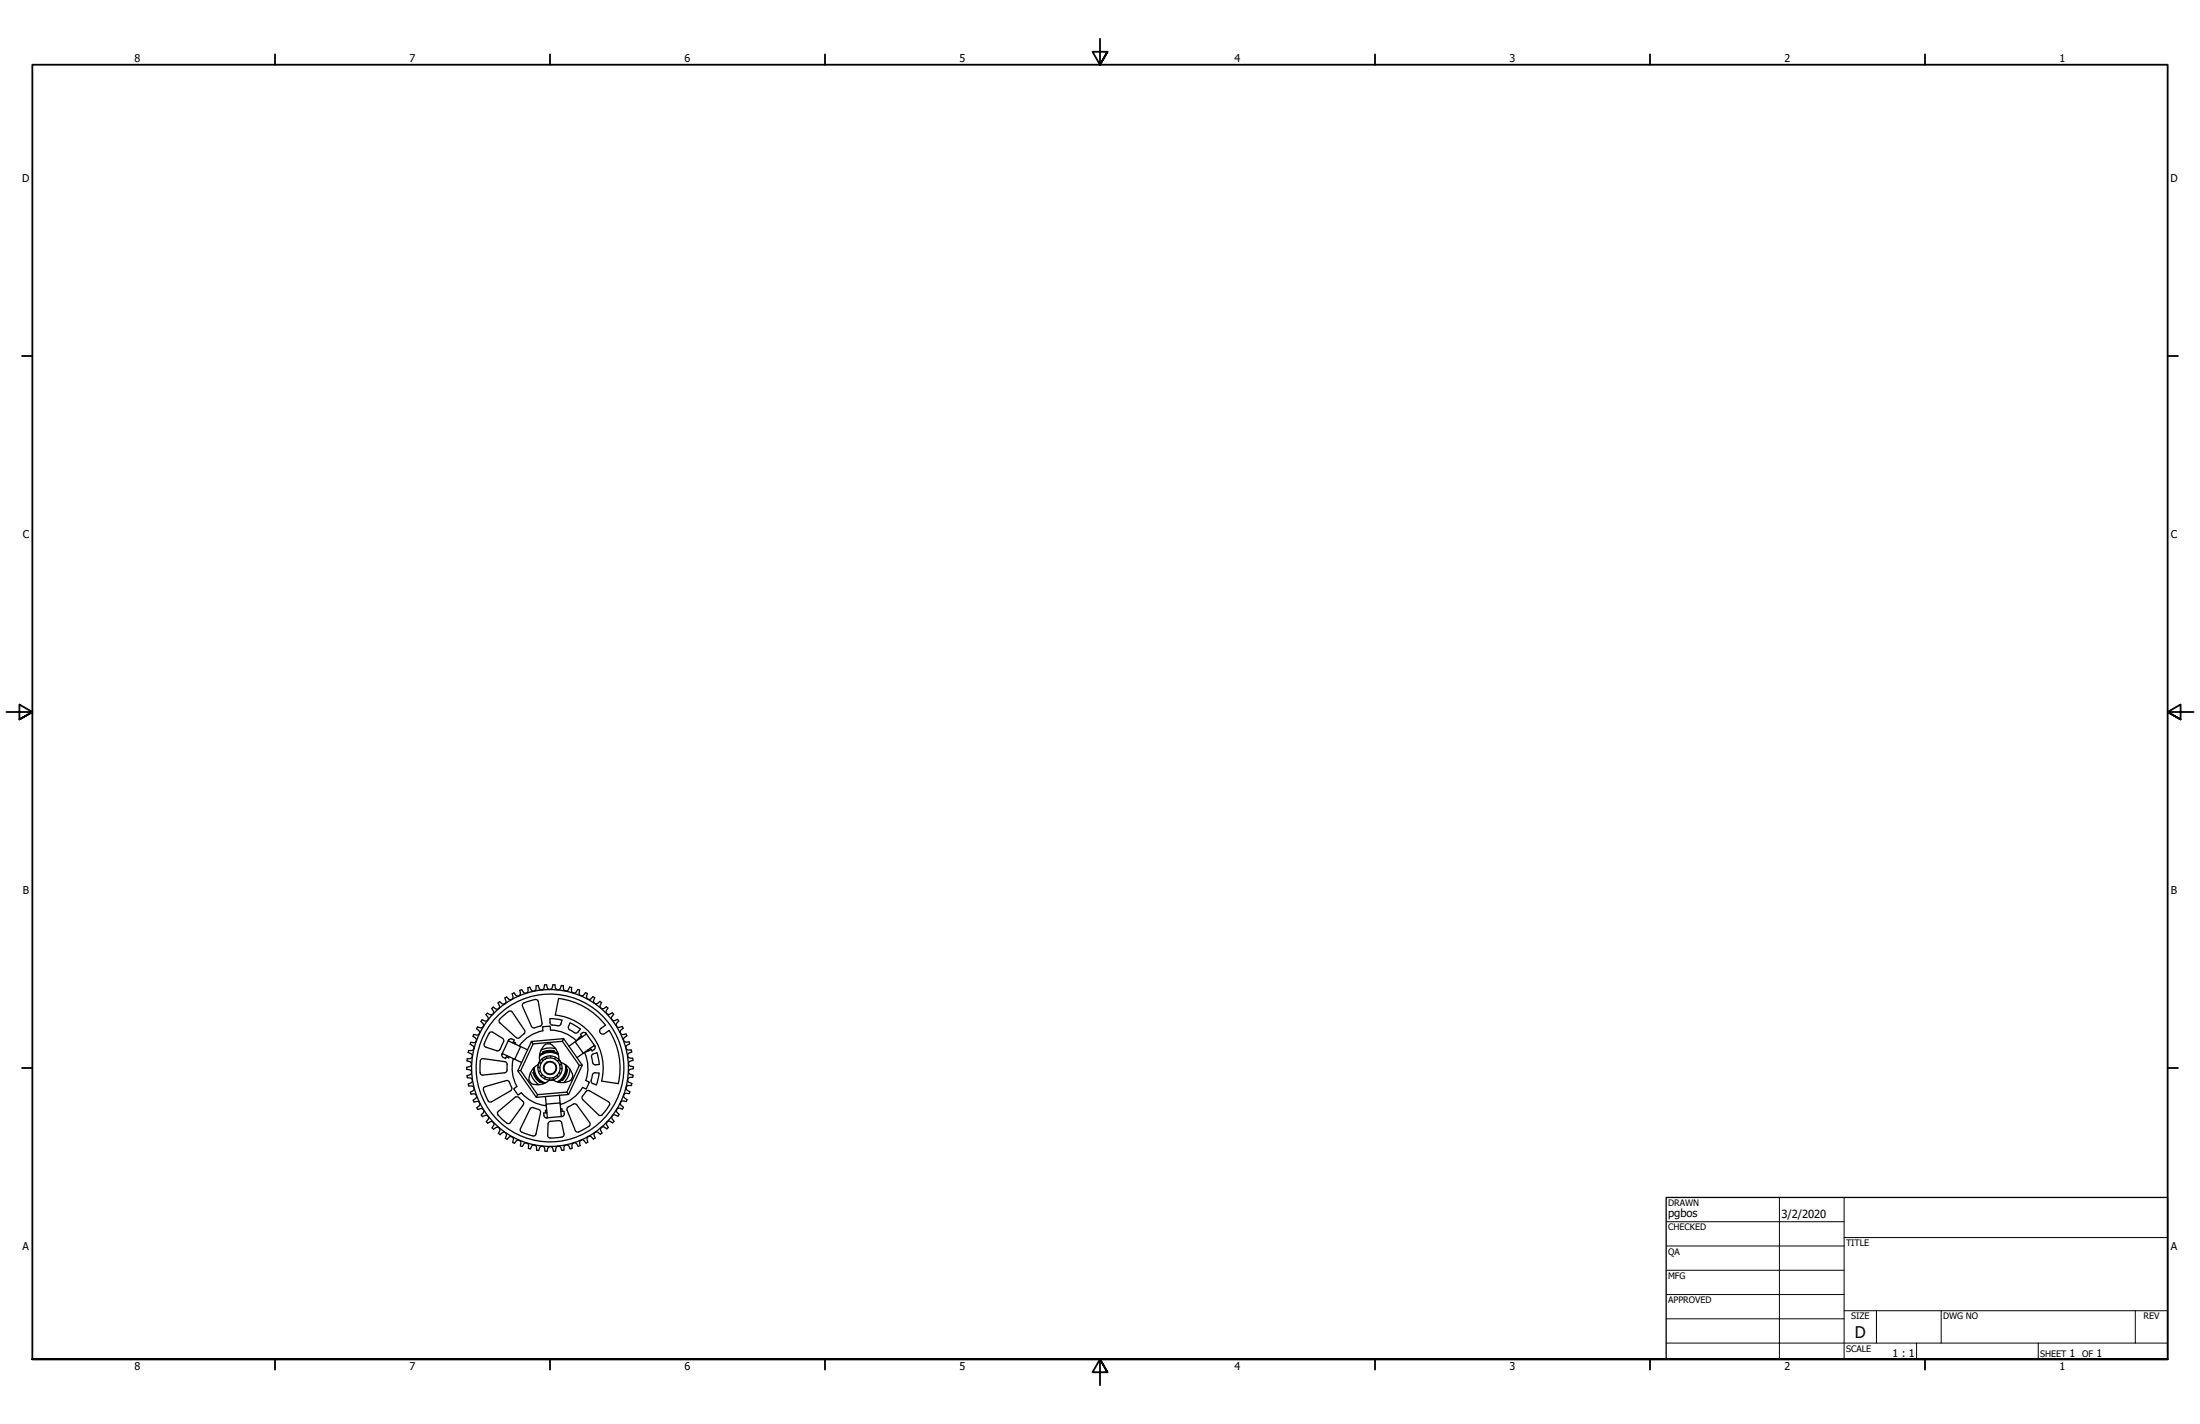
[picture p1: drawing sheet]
<svg xmlns="http://www.w3.org/2000/svg" width="864mm" height="559mm" viewBox="0 0 864 559" stroke-linecap="round" stroke-linejoin="round" font-family="sans-serif">
<!-- layer: Visible (ANSI) -->
<g fill="none" stroke="#000" stroke-width=".51">
<path d="M196.1 393.1l-.6 .5 .4 .7a1.05 1.05 0 0 1-.2 1.5 1.05 1.05 0 0 1-1.4-.1l-.7-.5-.6 .6 .5 .7a1.05 1.05 0 0 1 0 1.4 1.05 1.05 0 0 1-1.5 .1l-.7-.4-.5 .6 .5 .7a1.05 1.05 0 0 1 .2 1.4 1.05 1.05 0 0 1-1.5 .2l-.8-.3-.4 .6M196.6 399.5l3.1-2.6 1-.1 5.2 7.5v1.1l-2.2 1.9-1.1-.1-6.6-6-.1-.8zM198.2 391.6l.3 .8a1.05 1.05 0 0 1-.3 1.4 1.05 1.05 0 0 1-1.4-.2l-.7-.5M205.7 393.6l4.4-1.4 1 .3 1.7 9-.4 1-2.5 .8-1-.2-3.8-8.2v-.8l.6-.5M211.2 386.7l.3 .9a1.05 1.05 0 0 0 1.2 .8 1.05 1.05 0 0 0 .9-1.1l.2-.8 .7-.1 .2 .9a1.05 1.05 0 0 0 1.1 1 1.05 1.05 0 0 0 1-1l.3-.9h.2l.5 .1 .2 .8a1.05 1.05 0 0 0 .9 1.1 1.05 1.05 0 0 0 1.2-.9l.3-.8 .2 .1h.5l.1 .9a1.05 1.05 0 0 0 .8 1.2 1.05 1.05 0 0 0 1.2-.8l.4-.8 .5 .2h.3l-.1 .9a1.05 1.05 0 0 0 .7 1.2 1.05 1.05 0 0 0 1.3-.6l.5-.7M211.2 386.7l-.7 .2-.1 .8a1.05 1.05 0 0 1-.8 1.2 1.05 1.05 0 0 1-1.2-.7l-.4-.8h-.3l-.5 .2 .1 .8a1.05 1.05 0 0 1-.7 1.3 1.05 1.05 0 0 1-1.3-.6l-.5-.7-.5 .1-.2 .1 .1 .9a1.05 1.05 0 0 1-.6 1.3 1.05 1.05 0 0 1-1.3-.5l-.5-.7-.5 .3-.2 .1 .2 .8a1.05 1.05 0 0 1-.5 1.4 1.05 1.05 0 0 1-1.4-.4l-.5-.6-.7 .4M215.9 399.7l4.7 .6-.6 1.8-.9 .4-2.6-.3-.5-.6zM226.8 388.3l.7 .3M227.5 388.6l-.1 .8a1.05 1.05 0 0 0 .6 1.3 1.05 1.05 0 0 0 1.3-.5l.5-.7 .3 .2 .5 .2-.3 .8a1.05 1.05 0 0 0 .5 1.4 1.05 1.05 0 0 0 1.4-.4l.6-.6 .4 .3 .2 .1-.3 .8a1.05 1.05 0 0 0 .3 1.4 1.05 1.05 0 0 0 1.5-.2l.6-.6 .4 .4 .2 .1-.3 .8a1.05 1.05 0 0 0 .1 1.4 1.05 1.05 0 0 0 1.5 0l.7-.5 .3 .3 .2 .2-.4 .7a1.05 1.05 0 0 0 0 1.5 1.05 1.05 0 0 0 1.4 0l.8-.4 .1 .2 .4 .4-.5 .7a1.05 1.05 0 0 0-.2 1.4 1.05 1.05 0 0 0 1.5 .3l.7-.4 .3 .5 .2 .2-.6 .6a1.05 1.05 0 0 0-.3 1.4 1.05 1.05 0 0 0 1.4 .4l.8-.3 .3 .5 .1 .2-.6 .5a1.05 1.05 0 0 0-.5 1.4 1.05 1.05 0 0 0 1.4 .5l.8-.1 .1 .2 .3 .5-.7 .5a1.05 1.05 0 0 0-.6 1.3 1.05 1.05 0 0 0 1.3 .6l.8-.1 .1 .3 .2 .5-.8 .4a1.05 1.05 0 0 0-.7 1.3 1.05 1.05 0 0 0 1.3 .7h.8M186 405.9l-.3 .8 .7 .5a1.05 1.05 0 0 1 .5 1.3 1.05 1.05 0 0 1-1.2 .6l-.9-.1-.2 .8 .7 .4a1.05 1.05 0 0 1 .7 1.3 1.05 1.05 0 0 1-1.2 .7h-.9l-.1 .8 .8 .3a1.05 1.05 0 0 1 .8 1.2 1.05 1.05 0 0 1-1.1 .9l-.9 .1-.1 .8 .8 .2a1.05 1.05 0 0 1 1 1.1 1.05 1.05 0 0 1-1 1l-.9 .2v.8l.9 .2a1.05 1.05 0 0 1 1 1 1.05 1.05 0 0 1-.9 1.1l-.8 .2v.8l.9 .1a1.05 1.05 0 0 1 1.1 .9 1.05 1.05 0 0 1-.8 1.2l-.8 .3 .2 .8h.8a1.05 1.05 0 0 1 1.3 .7 1.05 1.05 0 0 1-.7 1.3l-.8 .4 .3 .8 .8-.1a1.05 1.05 0 0 1 1.3 .6 1.05 1.05 0 0 1-.5 1.3l-.8 .5 .4 .7 .8-.1a1.05 1.05 0 0 1 1.4 .5 1.05 1.05 0 0 1-.5 1.3l-.6 .6 .4 .7 .8-.3a1.05 1.05 0 0 1 1.4 .4 1.05 1.05 0 0 1-.3 1.4l-.6 .6 .5 .7 .7-.4a1.05 1.05 0 0 1 1.5 .3 1.05 1.05 0 0 1-.2 1.4l-.5 .7 .5 .6 .8-.5a1.05 1.05 0 0 1 1.4 .1 1.05 1.05 0 0 1 0 1.5l-.4 .7 .5 .5M188.8 400.8l.6 .7a1.05 1.05 0 0 1 .3 1.4 1.05 1.05 0 0 1-1.4 .3l-.8-.2-.4 .7 .6 .5a1.05 1.05 0 0 1 .5 1.4 1.05 1.05 0 0 1-1.4 .5l-.8-.2M188.9 415.6l.8-.2 8.9 1.4 .5 .9-.1 2.6-.8 .7-9.2 .8-.5-.6-.1-1.6 .1-3.3z"/>
<path d="M192.2 405.2l.5-.2 .7 .1 3.9 2.4 .4 .6v.7l-1.4 3-.5 .5h-.7l-4.4-1.4-.6-.5 .2-1.4zM197.1 413.6l.1 1.1 1.3 .7 .5-1.1M197.1 413.6l-.1 .3M197.2 413.4l7.6 3.5M197.2 413.4l-.1 .2M199.6 408.2l-.1 .2M199.6 408.2l.9-.6 1.3 .5-.5 1.2M199.7 408l-.1 .2M199.9 414.7l-.2 .4-.9-.4M201.5 408.8l.9 .4-.2 .5M201.9 415.6l-.4-.1a14.9 14.9 0 0 0 1.4 10.9l-1.3 .9 1.8 2.4 1.2-.9a14.9 14.9 0 0 0 9.8 5.1v-.4M204.4 410.7l-2.4 5"/>
<path d="M207.1 412l-7.6-3.6-2.3 5M208.6 408.7l.7 .9-4.9 10.5-1.2 .1zM208.6 408.7l12.7-1.1-.5 1-11.5 1M209.4 419.3l.2 1.5M209.6 419a6.4 6.4 0 0 0 4.2 6.1M209.8 418.8a6.2 6.2 0 0 0 4.2 6.2M211.2 418.8l.7 .1M211.6 417l.8 .3M212.8 415.5l.4 .6M213.1 413.2l.1 .1M213.1 413.2l-1.3 .8M214.4 414.6l.3 .7"/>
<path d="M216.2 414.4l-.1 .7M217.6 412.8l.1-.4-2.1-.2-2 .4-.6 .2 .1 .4M217.6 412.8l-.1 .2M217.6 412.8l-1.9-.2-2.6 .6M217.6 412.8l1.4 .6M218 414.8l-.3 .8M218.1 411.5a7.9 7.9 0 0 0-5.7 .5M219.1 413.6a6.3 6.3 0 0 0-7.3 .7M219.2 413.9a6.2 6.2 0 0 0-7.4 .7M219.5 416l-.6 .4M219.9 419.3l.7 .1M220.4 417.6l-.7 .3"/>
<path d="M221.3 407.6l7.3 10.4-1.2 .1-6.6-9.5M221.9 417.8a6.2 6.2 0 0 1-3.1 6.7M222.1 417.9a6.4 6.4 0 0 1-3.1 6.7M222.2 419.7h.6l-.5 2-1.5 2.3-.4-.4M222.4 418.1a6.5 6.5 0 0 1-3.1 6.6M223.8 419.6a7.9 7.9 0 0 1-2.5 5.2M225.8 408.8l3.1 4.5M226.2 408.4a14.9 14.9 0 0 0-10.1-4.2l-.1-1.5-3 .2 .1 1.6a14.8 14.8 0 0 0-9.2 5.9l.3 .2M227.4 418.1l-4.9 10.5 .7 .9-12.7 1.1M227.5 407.6l-.2-.3-1.4 1.4M227.8 403.8l-4-2.4-.7 1.8 .2 .7 2.6 1.5 .7-.1 1.2-1.5M228.3 406.5l-.9 .5 .3 .4"/>
<path d="M228.6 418l-5.4 11.5M229.5 413a14.9 14.9 0 0 1 .4 11l1.5 .7-1.3 2.7-1.4-.7a14.8 14.8 0 0 1-8.7 6.7l-.1-.4M229.9 405.3l.1 .2M230 405.5l-1-.4-1.2 .8 .8 1M230 405.5l.2 .2M230.2 405.7l3.1 4.5-6.8 4.8M230.2 405.7l-6.9 4.8M230.7 412.1l.2 .3-1.8 .8M231.7 411.4l.7 1 .8-.6M232 411.8l-.8 .6-.3-.4M232.5 413.8l1.8-.7 .9 4.6-1.9 .1-.5-.5-.6-2.9zM233.3 410.2l.2 .2"/>
<path d="M233.5 410.4l.2 .8-.5 .6M233.5 410.4l.1 .3M237.7 402.3l-1.8 1.2a1.25 1.25 0 0 0-.3 1.8 1.25 1.25 0 0 0 1.8 .3l1.7-1.2a27.5 27.5 0 0 1 3.6 20.8l-6.6-1a20.9 20.9 0 0 0-18.1-25.9l1.3-6.5a27.5 27.5 0 0 1 18.4 10.5M247.8 412l.2 .8-.8 .3a1.05 1.05 0 0 0-.8 1.2 1.05 1.05 0 0 0 1.1 .9l.9 .1v.3v.5l-.8 .2a1.05 1.05 0 0 0-.9 1.1 1.05 1.05 0 0 0 1.1 1l.8 .2v.3v.5l-.8 .2a1.05 1.05 0 0 0-1.1 1 1.05 1.05 0 0 0 1 1.1l.8 .2-.1 .5v.3l-.9 .1a1.05 1.05 0 0 0-1.1 .9 1.05 1.05 0 0 0 .8 1.2l.8 .3-.1 .5v.3h-.9a1.05 1.05 0 0 0-1.2 .7 1.05 1.05 0 0 0 .7 1.3l.7 .4v.3l-.2 .5-.8-.1a1.05 1.05 0 0 0-1.3 .6 1.05 1.05 0 0 0 .5 1.3l.7 .5-.2 .5-.1 .3-.8-.2a1.05 1.05 0 0 0-1.4 .5 1.05 1.05 0 0 0 .5 1.4l.6 .5-.1 .3-.3 .4-.8-.2a1.05 1.05 0 0 0-1.4 .3 1.05 1.05 0 0 0 .3 1.4l.6 .7-.1 .2-.3 .4-.8-.3a1.05 1.05 0 0 0-1.4 .2 1.05 1.05 0 0 0 .1 1.4l.5 .7-.1 .2-.4 .4-.7-.4a1.05 1.05 0 0 0-1.5 .1 1.05 1.05 0 0 0 0 1.4l.5 .7-.2 .2-.4 .4-.7-.5a1.05 1.05 0 0 0-1.4-.1 1.05 1.05 0 0 0-.2 1.5l.4 .7-.6 .5-.7-.5a1.06 1.06 0 0 0-1.4-.2 1.06 1.06 0 0 0-.3 1.4l.3 .8M191.6 431.9l-1.8-4.2 .2-1 8.7-2.7 1.1 .3 1 2.4-.1 1.1-7.7 4.6h-.8l-.6-.4M195.6 436.1l7-5.7 1 .3 1.9 1.8-.1 1-5.5 7.4-1-.2-3.4-3.1-.2-.8zM203.2 420.2l7.3 10.4 .5-1 11.5-1M204.4 420.1l6.6 9.5M208.2 420.9a7.9 7.9 0 0 0 3.4 4.8M209.6 420.8l-.4 .1 .9 1.9 1.3 1.5 .5 .5 .2-.3M209.6 420.8l.8 1.8 1.7 1.9M209.8 420.7l-.2 .1"/>
<path d="M211.5 435.4l-2.5-.8-.7 .2-4 8.1-.1 .5 .4 .7 4.6 1.7 1-.3 2-8.9M211.5 435.4l.6 .4 .1 .8M212.1 420.3l-.7 .3M212.1 424.5l1.4 .7M212.3 424.3l-.2 .2M212.9 421.8l-.6 .4M214.1 422.6l-.3 .8M214.1 430.3l.8 8.3 5.4-.4M214.4 438.7h.2M214.6 435.7h-.5l.1 1M214.7 436.6l-1.3 .2 .2 1.3 1 .6M214.9 438.6l-.3 .1"/>
<path d="M215.7 423.1l-.1 .7M217.1 422.9l.3 .7M218.6 422.1l.4 .6M219.4 420.9l.8 .3M219.6 429.8l.7 8.4M219.9 432.8l-5.5 .5M220.1 435.2l.5-.1 .1 1M220.2 436.2l1.2-.1v1.3l-.8 .7M220.6 438.1l-.3 .1M220.8 438.1h-.2M222.8 434.6l2.6-1.5 .7 .2 5.4 7.2 .2 .5-.3 .8-4.2 2.4-1-.1-3.6-8.5zM224.1 423.9a3.2 3.2 0 0 0-.5-4.5l-1.7-1.6a3.6 3.6 0 0 1-2.7-3.9 5.8 5.8 0 0 0-3.6-4.3h-.3a4.1 4.1 0 0 0-3.5 4.2l-.1 .8a3.6 3.6 0 0 1-1.9 4.2 5.8 5.8 0 0 0-2 5.3l.2 .3a4.1 4.1 0 0 0 5.3 .9l.8-.3a3.6 3.6 0 0 1 4.6-.4l3.2 .1 2.2-.8"/>
<path d="M230.3 428.1l1.1-.1 7.8 4.7v1l-3 3.9-.5 .2-.7-.3-6.5-6.3 .2-1.1zM232.9 421.2l2.3-.1-1.1 4.6-1.8-.7-.3-.7zM193.7 443.1l.7-.5a1.05 1.05 0 0 1 1.5 0 1.05 1.05 0 0 1 .1 1.4l-.3 .8 .6 .4 .6-.5a1.05 1.05 0 0 1 1.5-.2 1.05 1.05 0 0 1 .3 1.4l-.3 .8 .6 .4 .6-.6a1.05 1.05 0 0 1 1.4-.4 1.05 1.05 0 0 1 .5 1.4l-.3 .8 .8 .4 .5-.7a1.05 1.05 0 0 1 1.3-.5 1.05 1.05 0 0 1 .6 1.3l-.1 .8 .7 .3 .5-.7a1.05 1.05 0 0 1 1.3-.6 1.05 1.05 0 0 1 .7 1.2l-.1 .9 .8 .2 .4-.8a1.05 1.05 0 0 1 1.2-.8 1.05 1.05 0 0 1 .8 1.2l.1 .9 .7 .1M220.5 440.5l-.4-.6-.7-.2-3.3 .3-.7 .4-.3 .6-.1 4.8 .3 .5 .7 .3 3.3-.2 1.8-.4 .3-1M220.5 440.5l.9 4.5M220.6 451.5l-.3-.9a1.05 1.05 0 0 0-1.2-.8 1.05 1.05 0 0 0-.9 1.1l-.1 .8-.8 .1-.2-.9a1.05 1.05 0 0 0-1.1-1 1.05 1.05 0 0 0-1 1l-.3 .9-.7-.1-.2-.8a1.05 1.05 0 0 0-.9-1.1 1.05 1.05 0 0 0-1.2 .9l-.3 .8M233.6 446.6l-.7 .4-.5-.6a1.05 1.05 0 0 0-1.4-.4 1.05 1.05 0 0 0-.5 1.4l.2 .8-.7 .4-.5-.7a1.05 1.05 0 0 0-1.3-.5 1.05 1.05 0 0 0-.6 1.3l.1 .9-.2 .1-.5 .1-.5-.7a1.05 1.05 0 0 0-1.3-.6 1.05 1.05 0 0 0-.7 1.3l.1 .8-.8 .2-.4-.8a1.05 1.05 0 0 0-1.2-.7 1.05 1.05 0 0 0-.8 1.2l-.1 .8-.7 .1"/>
<circle cx="215.9" cy="419.1" r="2.58"/>
<circle cx="215.9" cy="419.1" r="2.38"/>
<circle cx="215.9" cy="419.1" r="4"/>
<circle cx="215.9" cy="419.1" r="4.7"/>
<circle cx="215.9" cy="419.1" r="29"/>
<circle cx="215.9" cy="419.1" r="30.8"/>
</g>
<!-- layer: Border (ANSI) -->
<g fill="none" stroke="#000" stroke-width=".71">
<path d="M431.8 15.2v10.2l-2.9-5.1h5.8l-2.9 5.1 2.9-5.1M107.9 21.3v4.1M215.9 21.3v4.1M323.8 21.3v4.1M539.8 21.3v4.1M647.7 21.3v4.1M755.6 21.3v4.1M8.6 139.7h4.1M850.9 139.7h4.1M2.5 279.4h10.2l-5.1-2.9v5.8l5.1-2.9-5.1 2.9M861.1 279.4h-10.2l5.1-2.9v5.8l-5.1-2.9 5.1 2.9M8.6 419.1h4.1"/>
<path d="M850.9 419.1h4.1M12.7 533.4v-508h838.2v508h-838.2h838.2M107.9 533.4v4.1M215.9 533.4v4.1M323.8 533.4v4.1M434.7 538.5l-2.9-5.1 2.9 5.1h-5.8l2.9-5.1v10.2M539.8 533.4v4.1M647.7 533.4v4.1M755.6 533.4v4.1"/>
</g>
<!-- layer: Title (ANSI) -->
<g fill="none" stroke="#000" stroke-width=".39">
<path d="M654 479.4h69.9M698.5 469.9v63.5M723.9 469.9v63.5M654 488.9h69.9M654 498.5h69.9M723.9 485.6h127M654 508h69.9M654 517.5h69.9M723.9 514.3h127M736.6 514.3v12.7M762 514.3v12.7M838.2 514.3v12.7"/>
<path d="M654 527h196.9M752.3 527v6.4M800.1 527v6.4"/>
</g>
<path d="M654 469.9h196.9v63.5h-196.9z" fill="none" stroke="#000" stroke-width=".51"/>
<text font-size="6.3" x="728.1" y="524.9">D</text>
<g font-size="4.4">
<text x="654.8" y="477.8">pgbos</text>
<text x="699.3" y="478">3/2/2020</text>
</g>
<g font-size="4.2">
<text x="52.8" y="24.4">8</text>
<text x="160.8" y="24.4">7</text>
<text x="268.7" y="24.4">6</text>
<text x="376.7" y="24.4">5</text>
<text x="484.6" y="24.4">4</text>
<text x="592.6" y="24.4">3</text>
<text x="700.5" y="24.4">2</text>
<text x="808.5" y="24.4">1</text>
<text x="8.7" y="71.4">D</text>
<text x="852" y="71.4">D</text>
<text x="8.9" y="211.1">C</text>
<text x="852.2" y="211.1">C</text>
<text x="8.9" y="350.8">B</text>
<text x="852.2" y="350.8">B</text>
<text x="8.9" y="490.5">A</text>
<text x="852.2" y="490.5">A</text>
<text x="742.9" y="532.6">1 : 1</text>
<text x="812.4" y="532.6">1</text>
<text x="822.9" y="532.6">1</text>
<text x="52.8" y="537.5">8</text>
<text x="160.8" y="537.5">7</text>
<text x="268.7" y="537.5">6</text>
<text x="376.7" y="537.5">5</text>
<text x="484.6" y="537.5">4</text>
<text x="592.6" y="537.5">3</text>
<text x="700.5" y="537.5">2</text>
<text x="808.5" y="537.5">1</text>
</g>
<g font-size="3.5">
<text x="654.8" y="473.2">DRAWN</text>
<text x="654.8" y="482.8">CHECKED</text>
<text x="724.7" y="488.9">TITLE</text>
<text x="654.8" y="492.3">QA</text>
<text x="654.8" y="501.8">MFG</text>
<text x="654.8" y="511.4">APPROVED</text>
<text x="726.7" y="517.7">SIZE</text>
<text x="762.8" y="517.7">DWG NO</text>
<text x="841.4" y="517.7">REV</text>
<text x="724.7" y="530.4">SCALE</text>
<text x="800.9" y="532.6">SHEET</text>
<text x="817.3" y="532.6">OF</text>
</g>
</svg>
